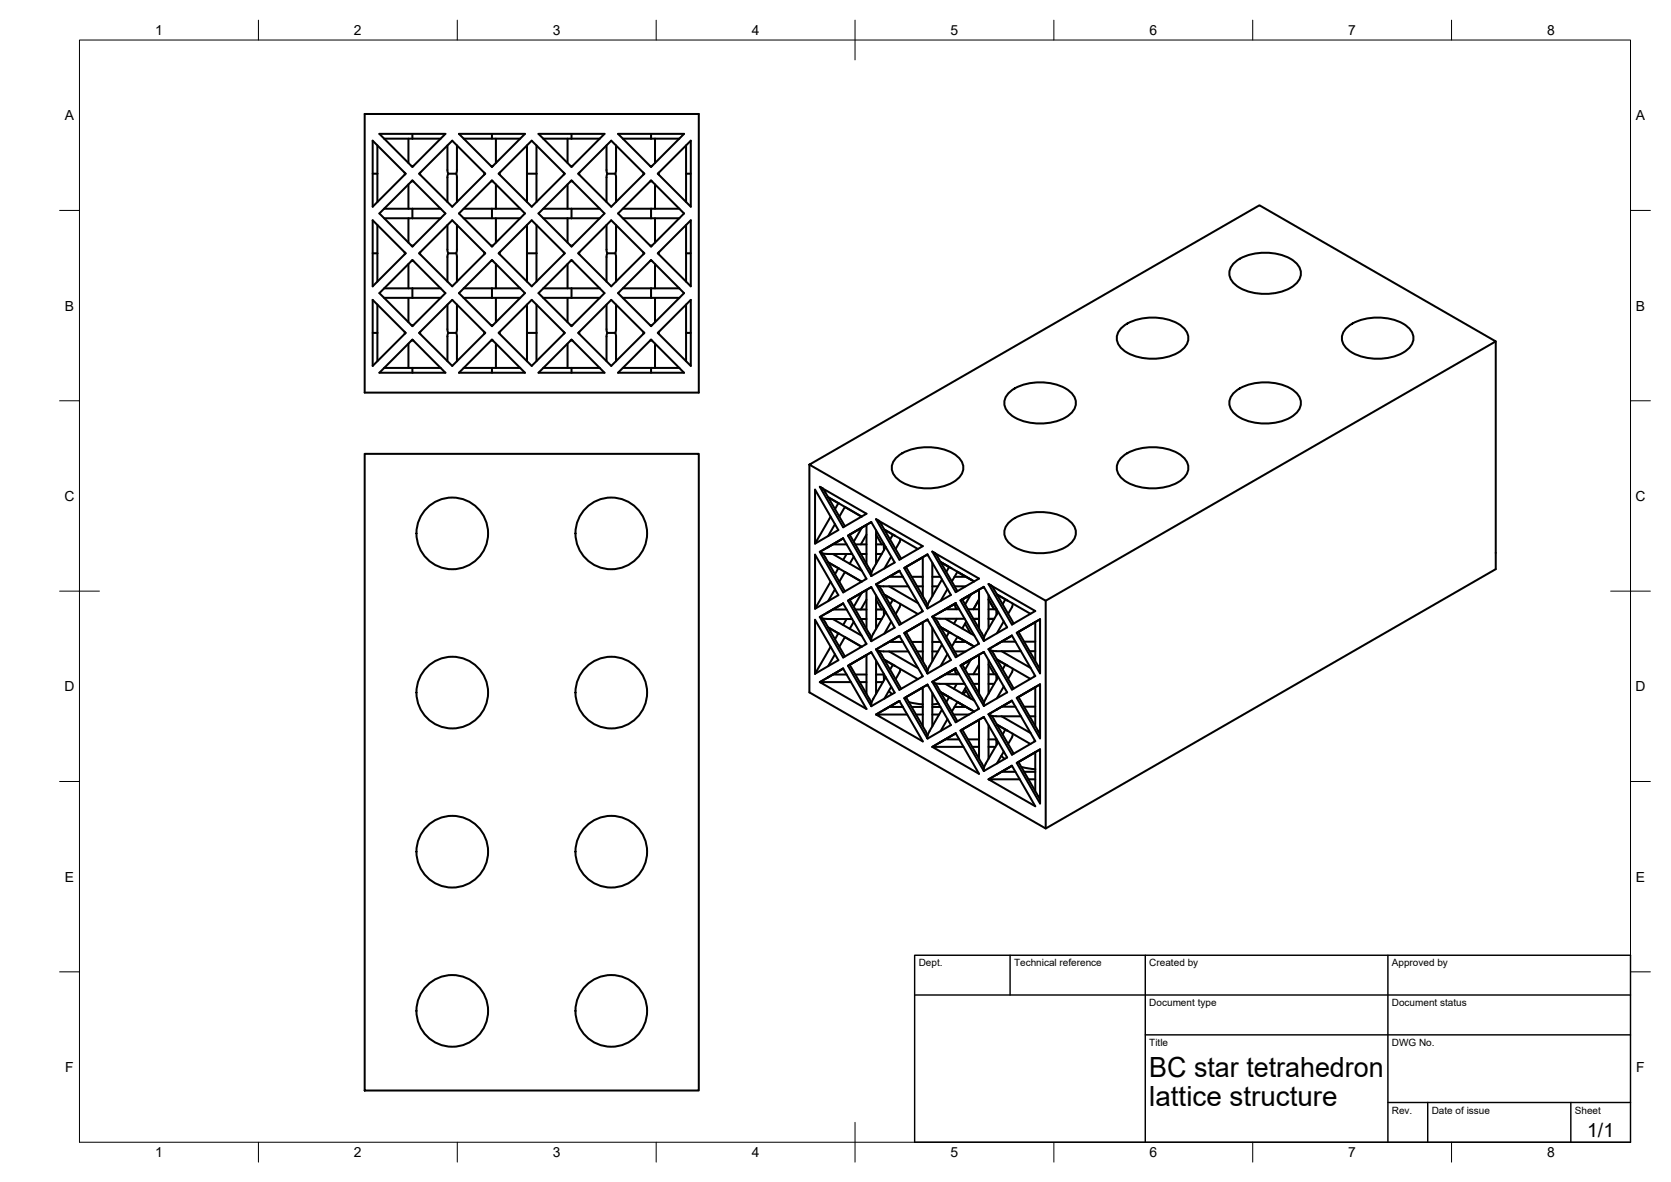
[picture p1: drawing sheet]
<svg xmlns="http://www.w3.org/2000/svg" width="420mm" height="297mm" viewBox="0 0 420 297" stroke-linecap="round" stroke-linejoin="round" font-family="sans-serif">
<!-- layer: Visible -->
<g fill="none" stroke="#000" stroke-width=".51">
<path d="M91.7 28.6h84v70.1h-84zM93.7 35.4l8.3 8.3-8.3 8.3zM94.9 36.5v14.3M95.4 33.6h16.6l-8.3 8.4zM96.6 34.8h14.2M102.7 34.8v6.1M103.7 33.6v1.2M112.5 36.5v6.5l.2 .7M114.9 36.5v6.2a2.15 2.15 0 0 0 0 1.9v6.2M115.4 33.6h16.6l-8.3 8.4zM116.6 34.8h14.2M123.7 33.6v1.2"/>
<path d="M124.7 34.8v6.1M132.5 36.5v14.3M133.7 35.4l8.3 8.3-8.3 8.3-8.3-8.3zM134.9 36.5v14.3M135.4 33.6h16.6l-8.3 8.4zM136.6 34.8h14.2M142.7 34.8v6.1M143.7 33.6v1.2M152.5 36.5v6.5l.2 .7M153.7 35.4l8.3 8.3-8.3 8.3-8.3-8.3zM154.9 36.5v6.2a2.15 2.15 0 0 0 0 1.9v6.2M155.4 33.6h16.6l-8.3 8.4z"/>
<path d="M156.6 34.8h14.2M163.7 33.6v1.2M164.7 34.8v6.1M172.5 36.5v14.3M173.7 35.4v16.6l-8.3-8.3zM93.7 43.7h1.2M93.7 55.4l8.3 8.3-8.3 8.3zM94.9 56.5v14.3M96.6 52.5h14.2M96.6 54.8h14.2M101.7 43.4v.5M102.7 46.3v6.2"/>
<path d="M102.7 54.8v6.2M103.4 45.6h.6M103.4 41.7h.6M103.7 52.5v2.3M103.7 45.3l8.3 8.3-8.3 8.4-8.3-8.4zM105.4 43.7l8.3-8.3 8.3 8.3-8.3 8.3zM105.7 43.4v.5M112.5 56.5v6.5l.2 .7M112.7 43.7l-.2 .7v6.4M112.7 43.7h2M114.9 56.5v6.2a2.15 2.15 0 0 0 0 1.9v6.2M116.6 54.8h14.2"/>
<path d="M116.6 52.5h14.2M121.7 43.4v.5M123.4 45.6h.6M123.4 41.7h.6M123.7 52.5v2.3M123.7 45.3l8.3 8.3-8.3 8.4-8.3-8.4zM124.7 46.3v6.2M124.7 54.8v6.2M125.7 43.4v.5M132.5 43.7h2.4M132.5 56.5v14.3M134.9 56.5v14.3"/>
<path d="M135.4 53.6l8.3-8.3 8.3 8.3-8.3 8.4zM136.6 52.5h14.2M136.6 54.8h14.2M141.7 43.4v.5M142.7 46.3v6.2M142.7 54.8v6.2M143.4 45.6h.6M143.4 41.7h.6M143.7 52.5v2.3M145.7 43.4v.5M152.5 56.5v6.5l.2 .7M152.7 43.7l-.2 .7v6.4"/>
<path d="M152.7 43.7h2M154.9 56.5v6.2a2.15 2.15 0 0 0 0 1.9v6.2M156.6 52.5h14.2M156.6 54.8h14.2M161.7 43.4v.5M163.4 45.6h.6M163.4 41.7h.6M163.7 52.5v2.3M163.7 45.3l8.3 8.3-8.3 8.4-8.3-8.4zM164.7 46.3v6.2M164.7 54.8v6.2M165.7 43.4v.5"/>
<path d="M172.5 43.7h1.2M172.5 56.5v14.3M173.7 55.4v16.6l-8.3-8.3zM93.7 63.7h1.2M93.7 75.4l8.3 8.3-8.3 8.3zM94.9 76.5v14.3M96.6 72.5h14.2M96.6 74.9h14.2M101.7 63.4v.5M102.7 66.3v6.2M102.7 74.9v6.1M103.4 65.6h.6"/>
<path d="M103.4 61.7h.6M103.7 72.5v2.4M103.7 65.3l8.3 8.4-8.3 8.3-8.3-8.3zM105.4 63.7l8.3-8.3 8.3 8.3-8.3 8.3zM105.7 63.4v.5M112.5 76.5v6.5l.2 .7M112.7 63.7l-.2 .7v6.4M112.7 63.7h2M114.9 76.5v6.2a2.15 2.15 0 0 0 0 1.9v6.2M116.6 72.5h14.2M116.6 74.9h14.2M121.7 63.4v.5"/>
<path d="M123.4 65.6h.6M123.4 61.7h.6M123.7 72.5v2.4M123.7 65.3l8.3 8.4-8.3 8.3-8.3-8.3zM124.7 66.3v6.2M124.7 74.9v6.1M125.4 63.7l8.3-8.3 8.3 8.3-8.3 8.3zM125.7 63.4v.5M132.5 63.7h2.4M132.5 76.5v14.3M134.9 76.5v14.3M136.6 72.5h14.2"/>
<path d="M136.6 74.9h14.2M141.7 63.4v.5M142.7 66.3v6.2M142.7 74.9v6.1M143.4 65.6h.6M143.4 61.7h.6M143.7 72.5v2.4M143.7 65.3l8.3 8.4-8.3 8.3-8.3-8.3zM145.4 63.7l8.3-8.3 8.3 8.3-8.3 8.3zM145.7 63.4v.5M152.5 76.5v6.5l.2 .7M152.7 63.7l-.2 .7v6.4"/>
<path d="M152.7 63.7h2M153.7 75.4l8.3 8.3-8.3 8.3-8.3-8.3zM154.9 76.5v6.2a2.15 2.15 0 0 0 0 1.9v6.2M156.6 72.5h14.2M156.6 74.9h14.2M161.7 63.4v.5M163.4 65.6h.6M163.4 61.7h.6M163.7 72.5v2.4M163.7 65.3l8.3 8.4-8.3 8.3-8.3-8.3zM164.7 66.3v6.2M164.7 74.9v6.1"/>
<path d="M165.7 63.4v.5M172.5 63.7h1.2M172.5 76.5v14.3M173.7 75.4v16.6l-8.3-8.3zM310.2 66.2a12.6 12.6 0 0 1 11.3-2.3 7.6 7.6 0 0 1 5.4 3.7 3.9 3.9 0 0 1-2.4 4.7 13.8 13.8 0 0 1-13.6-.5 3.5 3.5 0 0 1-.7-5.6zM93.7 83.7h1.2M96.6 92.5h14.2M101.7 83.4v.5M102.7 86.4v6.1M103.4 85.6h.6M103.4 81.7h.6M103.7 92.5v1.2"/>
<path d="M103.7 85.4l8.3 8.3h-16.6zM105.4 83.7l8.3-8.3 8.3 8.3-8.3 8.3zM105.7 83.4v.5M112.7 83.7l-.2 .7v6.4M112.7 83.7h2M116.6 92.5h14.2M121.7 83.4v.5M123.4 85.6h.6M123.4 81.7h.6M123.7 92.5v1.2M123.7 85.4l8.3 8.3h-16.6zM124.7 86.4v6.1"/>
<path d="M125.4 83.7l8.3-8.3 8.3 8.3-8.3 8.3zM125.7 83.4v.5M132.5 83.7h2.4M136.6 92.5h14.2M141.7 83.4v.5M142.7 86.4v6.1M143.4 85.6h.6M143.4 81.7h.6M143.7 92.5v1.2M143.7 85.4l8.3 8.3h-16.6zM145.7 83.4v.5M152.7 83.7l-.2 .7v6.4"/>
<path d="M152.7 83.7h2M156.6 92.5h14.2M161.7 83.4v.5M163.4 85.6h.6M163.4 81.7h.6M163.7 92.5v1.2M163.7 85.4l8.3 8.3h-16.6zM164.7 86.4v6.1M165.7 83.4v.5M172.5 83.7h1.2M253.6 98.8a12.6 12.6 0 0 1 11.3-2.3 7.6 7.6 0 0 1 5.4 3.7 3.9 3.9 0 0 1-2.4 4.7 13.8 13.8 0 0 1-13.6-.6 3.5 3.5 0 0 1-.7-5.5zM281.9 82.5a12.6 12.6 0 0 1 11.3-2.3 7.6 7.6 0 0 1 5.4 3.7 3.9 3.9 0 0 1-2.4 4.7 13.8 13.8 0 0 1-13.6-.5 3.5 3.5 0 0 1-.7-5.6z"/>
<path d="M310.2 98.8a12.6 12.6 0 0 1 11.3-2.3 7.6 7.6 0 0 1 5.4 3.7 3.9 3.9 0 0 1-2.4 4.7 13.8 13.8 0 0 1-13.6-.6 3.5 3.5 0 0 1-.7-5.5zM338.5 82.5a12.6 12.6 0 0 1 11.3-2.3 7.6 7.6 0 0 1 5.4 3.7 3.9 3.9 0 0 1-2.4 4.7 13.8 13.8 0 0 1-13.6-.5 3.5 3.5 0 0 1-.7-5.6zM376.1 85.8v57.2l-113.2 65.2-59.4-34.2v-57.2M91.7 114.1h84v160h-84zM203.5 116.8l113.2-65.2 59.4 34.2-113.2 65.2zM225.3 115.1a12.6 12.6 0 0 1 11.3-2.3 7.6 7.6 0 0 1 5.4 3.7 3.9 3.9 0 0 1-2.4 4.7 13.8 13.8 0 0 1-13.6-.6 3.5 3.5 0 0 1-.7-5.5zM281.9 115.1a12.6 12.6 0 0 1 11.3-2.3 7.6 7.6 0 0 1 5.4 3.7 3.9 3.9 0 0 1-2.4 4.7 13.8 13.8 0 0 1-13.6-.6 3.5 3.5 0 0 1-.7-5.5zM206.1 122.4l11.8 6.7-5.9 3.4zM206.1 138.7l5.9-3.4 5.9 10.2-5.9 3.4zM206.2 122.3l.6 .4M206.2 138.7l.6 .4M206.8 122.7l5.6 9.6"/>
<path d="M206.8 139.1l.7 1M206.8 122.7h.1M206.8 139.1l1.2 .1M208 139.2h6.3M208.2 125l2.6 1.5-.8 1.4M208.2 124.9l8.5 4.9M208.2 137.5l-.2 .1M208.9 129.8l-4 6.8v-13.6l5.9 10.2-5.9 3.4M209.4 139.2l7.3 4.2M209.4 136.8h3.5M210 131.7l-1.8 3M210.8 126.4l.1 .1"/>
<path d="M211 129.8l1.4-2.4 4.2 2.4M212.9 139.2l-.9 1.5M213.6 134.4l5.5 9.6 3.6-6.5M214.7 139.9l-1 1.8M215.1 136.8h2.8M216.5 139.2h1.4M216.7 132.6l-2 3.5M217.9 131.9v9.8M217.9 134.4l-1.4 2.4M219.1 131.2l-5.9 3.4 5.9 10.2M219.1 131.2l5.9 10.2-5.9 3.4M219.1 131.2l-5.9 3.4"/>
<path d="M220.3 130.5l11.7 6.8-5.9 3.4zM220.3 134.4l1.4 2.4M220.3 133.3v8.4M220.3 139.2h1.4M220.3 136.8h1.9M220.3 130.5l.7 .4M221 130.9l5.6 9.5M221 130.9h.1M222.2 136.6l.1 1.6M222.4 133.1l8.4 4.9M222.4 133.1l2.5 1.5M224.1 139.9l-1.7 3"/>
<path d="M224.5 134.4l-.7 1.2M224.9 134.6h.2M226.3 135.4l-.1 .8-1 1.8M233.2 139.3l-5.8 3.4 5.8 10.2v-.8M233.2 139.3l-5.8 3.4M233.2 139.3l5.9 10.2-5.9 3.4M234.4 138.6l11.8 6.8-5.9 3.4zM234.4 138.6l.7 .4M235.1 139l.7 1M235.1 139h.1M253.6 131.4a12.6 12.6 0 0 1 11.3-2.3 7.6 7.6 0 0 1 5.4 3.7 3.9 3.9 0 0 1-2.4 4.7 13.8 13.8 0 0 1-13.6-.6 3.5 3.5 0 0 1-.7-5.5zM204.9 155.8l5.9 10.1-5.9 3.4z"/>
<path d="M206.1 155.1l5.9-3.5 5.9 10.2-5.9 3.4zM206.2 155l.6 .4M206.8 155.4l.7 1M206.8 155.4l1.2 .1M207.5 140.1l4.9 8.5M207.5 156.4l4.9 8.6M208 155.6h6.3M208.2 153.8l-.2 .1M208.9 146.2l-4 6.8v-13.6l5.9 10.2-5.9 3.4M209.4 155.6l7.3 4.2M209.4 153.2h3.5M210 144.3l.8-1.5-2.6-1.5 8.5 4.9"/>
<path d="M210 148.1l-1.8 3M210.8 142.8l.1 .1M210.8 159.1l.1 .1M211 146.2l1.4-2.5 4.2 2.5M212.9 155.6l-.9 1.5M213.6 150.7l5.5 9.6M214.7 156.3l-1 1.7M215.1 153.2h2.8M216.5 155.6h1.4M216.7 149l-2 3.5M217.9 148.2v9.8M217.9 148.3l-4.2 2.4"/>
<path d="M217.9 150.7l-1.4 2.5M219.1 144v.8M219.1 147.5l-5.9 3.4 5.9 10.2M219.1 147.5l-5.9 3.4M219.1 147.5l5.9 10.2-5.9 3.4M220.3 146.8l5.8-3.4 5.9 10.2-5.9 3.4zM220.3 150.7l1.4 2.5M220.3 149.6v8.4M220.3 155.6h1.4M220.3 153.2h1.9M220.3 146.8l.7 .4M221 147.2l5.6 9.6"/>
<path d="M221 147.2l7.4 .1M222.2 153l.1 1.6M222.4 149.4l8.4 4.9M222.4 145.6l-.2 .1M222.4 149.4l2.5 1.5M222.7 153.8l-3.6 6.5M223.6 147.3l7.2 4.3M223.6 145h3.4M224.1 156.2l-1.7 3M224.5 150.7l-.7 1.2M224.9 150.9l.2 .1M226.3 151.7l-.1 .9-1 1.7"/>
<path d="M227.8 158.8l5.4 9.7M229.2 145h2.8M230.6 147.3h1.4M232 149.8v-9.7l-4.2 2.4 4.9 8.5M232 156.4v9.8M232.7 151l.5 1.1M233.2 155.7l-5.8 3.4 5.8 10.2v-.8M233.2 155.7l5.9 10.2-5.9 3.4M233.2 155.7l-5.8 3.4M233.7 151l-.5 1.1M234.4 155l5.9-3.4 5.9 10.2-5.9 3.4zM234.4 141.4v8.4"/>
<path d="M234.4 157.8v8.4M234.4 147.3h1.4M234.4 145h2.1M234.4 155l.7 .4M235.1 155.4l.7 .9M235.1 155.4l1.2 .1M235.8 156.4l4.9 8.5M235.8 140l4.9 8.6M236.3 155.5h6.2M236.5 141.2l8.4 4.9M236.5 157.6l8.4 4.9M236.5 153.8l-.2 .1"/>
<path d="M236.5 141.3l2.7 1.5M236.5 157.6l2.7 1.5M236.5 157.6l2.2 1.3-.8 1.2M236.9 145.6l-3.2 5.4M237.7 155.5l7.3 4.2M237.7 153.1h3.5M238.2 148l-1.7 3M238.7 142.5l-.8 1.2M239.3 146.1l1.4-2.4 4.2 2.4M240 145h2.9M240.1 147.3h2.7M240.1 151.7l.1 .6 .4 .8"/>
<path d="M240.3 151.6l-2.6 1.5M240.6 155.5l-.7 1.2M241.9 150.6l5.1 8.8 .4 .9v.8M242 150.7l2.1-1.3-1.4 2.5M242.7 156.7l1.4 2.5M243 156.2l-1.1 1.8M243.4 153.1h2.8M244.1 145.6l.2 .1M244.8 155.5h1.4M244.8 155.6h1.4M246.2 148.2v9.8M246.2 150.6l-1.4 2.5 1.4-2.4"/>
<path d="M247.4 147.5l-5.9 3.4 5.9 10.2M247.4 147.5l5.8 10.2-5.8 3.4M247.4 147.5l-5.9 3.4M248.6 146.8l11.7 6.8-5.9 3.4zM248.6 150.6l1.4 2.5M248.6 149.5v8.5M248.6 150.7l1.4 2.4M248.6 155.5h1.4M248.6 153.1h1.9M248.6 155.6h1.4M248.6 146.8l.7 .4M249.3 147.2l5.6 9.5"/>
<path d="M249.3 147.2h.1M250.5 152.9l.1 1.6M251 153.8l-3.6 6.4M252.4 156.2l-1.7 3M252.8 150.6l-.7 1.3M253.4 150.9l-2.7-1.5 8.4 4.8M254.6 151.7l-.1 .9-1 1.7M255.7 159l5.8-3.4v13.6zM261.5 155.6l-5.8 3.4M262.9 151v57.2M206.1 171.4l5.9-3.4 5.9 10.2-11.8-6.8h7.9M208.2 170.2l-.2 .1"/>
<path d="M208.9 162.5l-4 6.8M209.4 169.5h3.5M210 160.6l.8-1.4-2.6-1.5 8.5 4.8M210 164.4l-1.8 3M211 162.5l1.4-2.4 4.2 2.4M213.6 167.1l5.5 9.6M215.1 169.5h2.8M216.2 171.4h1.7M217.9 164.6v9.8M219.1 160.3v.8M219.1 176.7v.8M219.1 163.9l-5.9 3.4 5.9 10.2"/>
<path d="M219.1 163.9l5.9 10.2-5.9 3.4M219.1 163.9l-5.9 3.4M220.3 179.6l5.8-3.4 5.9 10.1-11.7-6.7h7.8M220.3 171.4h1.7M220.3 163.2l5.8-3.4 5.9 10.2-5.9 3.4zM220.3 169.5h1.9M220.3 166v8.4M220.3 163.2l.7 .4M221 163.6l5.6 9.5M221 163.6l7.4 .1M222.2 169.3l.1 1.6M222.4 165.8l8.4 4.9"/>
<path d="M222.4 162l-.2 .1M222.4 178.3l-.2 .1M222.4 165.8l2.5 1.5M222.7 170.2l-3.6 6.5M223.5 173.6l.8 .8M223.6 163.7l7.2 4.2M223.6 161.3h3.4M223.6 177.7h3.4M224.1 172.6l-1.7 3M224.5 167.1l-.7 1.2M224.9 167.3l.2 .1M226.3 168.1l-.1 .8-1 1.8"/>
<path d="M228.5 176.4l3.5 .6M229.2 161.3h2.8M229.2 177.7h2.8M230.3 179.6h1.7M230.6 163.7h1.4M233.2 172l-5.8 3.5 5.8 10.1v-.8M233.2 172l-5.8 3.5M233.2 172l5.9 10.2-5.9 3.4M234.4 179.6h1.7M234.4 174.1v8.4M234.4 163.7h1.4M234.4 161.3h2.1"/>
<path d="M234.4 177.7h2.1M234.4 171.3l.7 .4M235.1 171.7l5.6 9.6M235.1 171.7l7.4 .2M236 176.8l-1.6 .2M236.5 173.9l8.4 4.9M236.5 170.1l-.2 .1M236.5 174l2.7 1.5M236.5 174l2.2 1.2-.8 1.2M236.9 162l-3.7 6.5M236.9 178.3l-3.7 6.5M237.7 171.9l7.3 4.2"/>
<path d="M237.7 169.4h3.5M238.2 164.4l-1.7 3M239.3 162.5l1.4-2.5 4.2 2.5M239.3 178.8l1.4-2.4 4.2 2.4M239.8 179.6h3.9M240 161.3h2.9M240 177.7h2.9M240.1 163.7h2.7M240.1 168.1l.1 .6 .4 .7M240.3 167.9l5.9 10.2-5.9 3.4-5.9-10.1M240.3 167.9l-5.9 3.5M240.3 168l-2.6 1.4"/>
<path d="M240.6 171.9l-.7 1.2M241.9 167l5.1 8.7 .4 .9v.8M242 167l2.1-1.2-1.4 2.5M242.7 173.1l1.4 2.4M243 172.6l-1.1 1.7M243 173.6l-.9 .8M243.4 169.4h2.8M244.1 165.8l-2.1 1.2M244.1 162l.2 .1M244.1 178.3l.2 .1M244.8 171.9h1.4M246.2 167l-1.4 2.4"/>
<path d="M246.2 164.5v9.8M246.2 164.6l-4.3 2.4M247.4 163.8l-5.9 3.4 5.9 10.2M247.4 163.8l-5.9 3.4M247.4 163.8l5.8 10.2-5.8 3.4M248.6 163.1l5.8-3.4 5.9 10.2-5.9 3.4zM248.6 179.5l5.8-3.4 5.9 10.2-5.9 3.4zM248.6 167l1.4 2.4M248.6 165.9v8.4M248.6 171.9h1.4M248.6 169.4h1.9M248.6 163.1l.7 .4 1.2 .1"/>
<path d="M248.6 179.5l.7 .4 1.2 .1M249.3 163.5l5.6 9.5M249.3 179.9l5.6 9.5M250.5 163.6h6.2M250.5 169.3l.1 1.6M250.7 165.7l8.4 4.9M250.7 165.7l2.5 1.5M250.7 161.9l-.2 .1M250.7 178.3l-.2 .1M251 170.1l-3.6 6.5M251.8 163.6l7.3 4.3M251.8 161.3h3.5"/>
<path d="M251.8 177.6h3.5M252.4 172.5l-1.7 3M252.8 167l-.7 1.2M253.2 167.2l.2 .1M254.6 168l-.1 .8-1 1.8M255.7 175.4l5.8-3.4v13.6zM256.1 175.1l5.4 9.7M257.5 161.3h2.8M257.5 177.6h2.8M258.9 163.6h1.4M260.3 166.1v-9.8l-4.2 2.5 5.4 9.6M260.3 172.7v9.8"/>
<path d="M261.5 172l-5.8 3.4M232 182.5v-9.7l-4.2 2.4 5.4 9.6M234.4 187.7l5.9-3.4 5.9 10.2-11.8-6.8h7.9M236.5 186.5l-.2 .1M237.7 185.8h3.5M238.2 180.7l-1.7 3M241.9 183.3l5 8.6M243.4 185.8h2.8M244.5 187.7h1.7M246.2 180.9v9.8M246.2 180.9l-4.3 2.5M246.9 191.9l.5 1.1v.8"/>
<path d="M247.4 180.2l-5.9 3.4 5.9 10.2M247.4 180.2l5.8 10.2-5.8 3.4M247.4 180.2l-5.9 3.4M247.9 191.9l-.5 1.1M248.6 195.8l5.8-3.4 5.9 10.2-11.7-6.8h7.8M248.6 187.7h1.7M248.6 185.8h1.9M248.6 182.3v8.4M250.5 180h6.2M250.5 185.6l.1 1.6M250.7 194.6l-.2 .1M251 186.5l-3.1 5.4"/>
<path d="M251.8 189.9l.8 .8M251.8 180l7.3 4.2M251.8 194h3.5M252.4 188.9l-1.7 3M252.8 183.3l-.7 1.3M253.4 183.6l-2.7-1.5 8.4 4.9M254.6 184.4v.7l-1.1 1.9M255.7 191.7l5.8-3.4v13.6zM256.8 192.7l3.5 .6M257.5 194h2.8M258.6 195.8h1.7M258.9 180h1.4"/>
<path d="M260.3 198.8v-9.8l-4.2 2.5 5.4 9.6M261.5 188.3l-5.8 3.4"/>
<circle cx="113.7" cy="134" r="9"/>
<circle cx="153.7" cy="134" r="9"/>
<circle cx="113.7" cy="174" r="9"/>
<circle cx="153.7" cy="174" r="9"/>
<circle cx="113.7" cy="214" r="9"/>
<circle cx="153.7" cy="214" r="9"/>
<circle cx="113.7" cy="254" r="9"/>
<circle cx="153.7" cy="254" r="9"/>
</g>
<!-- layer: Visible Narrow -->
<g fill="none" stroke="#000" stroke-width=".25">
<path d="M217.6 128.9l-.1 .5M217.9 131.9h.1M218.6 131.4l.7 .1M231.7 137.1l-.1 .4M232.8 139.6l.6 .1M217.7 145.1l-.2 .6M217.9 148.2h.1M218.6 147.8l.7 .1M231.9 153.3l-.3 .5M232 140h.1M232 156.4h.1M232.8 155.9l.6 .1"/>
<path d="M245.9 145.2l-.1 .4M246.2 148.2h.1M246.9 147.7l.7 .1M260 153.4l-.1 .4M260.3 156.3h.1M261.1 155.9l.4 .1M217.7 161.5l-.2 .6M217.9 164.6h.1M218.6 164.1l.7 .1M231.9 169.7l-.3 .5M232 172.7h.1M232.8 172.3l.6 .1"/>
<path d="M246 161.4l-.2 .6M246 177.8l-.2 .5M246.2 164.5h.1M246.9 164.1l.7 .1M260.2 169.6l-.3 .5M260.3 172.7h.1M261.1 172.2l.4 .1M246.2 180.9h.1M246.9 180.4l.7 .1M260.2 185.9l-.3 .6M260.3 189h.1M261.1 188.6l.4 .1"/>
</g>
<!-- layer: Border -->
<g fill="none" stroke="#000" stroke-width=".25">
<path d="M20 10.1h390v276.9h-390zM65 5.1v5M115 5.1v5M165 5.1v5M215 5.1v10M265 5.1v5M315 5.1v5M365 5.1v5M15 52.9h5M410 52.9h5M15 100.7h5M410 100.7h5"/>
<path d="M15 148.6h10M405 148.6h10M15 196.4h5M410 196.4h5M15 244.2h5M410 244.2h5M65 287v5M115 287v5M165 287v5M215 282.1v9.9M265 287v5M315 287v5"/>
<path d="M365 287v5"/>
</g>
<!-- layer: TitleBlock -->
<path d="M230 240.1h180v46.9h-180zM230 250h180M254 240.1v9.9M288 240.1v46.9M349 240.1v46.9M288 260.1h122M349 277.1h61M359 277.1v9.9M395 277.1v9.9" fill="none" stroke="#000" stroke-width=".36"/>
<g font-size="7">
<text x="289" y="270.6">BC star tetrahedron</text>
<text x="289" y="278.1">lattice structure</text>
</g>
<text font-size="4.9" x="399.1" y="285.7">1/1</text>
<g font-size="3.5">
<text x="39" y="8.8">1</text>
<text x="89" y="8.8">2</text>
<text x="139" y="8.8">3</text>
<text x="189" y="8.8">4</text>
<text x="239" y="8.8">5</text>
<text x="289" y="8.8">6</text>
<text x="339" y="8.8">7</text>
<text x="389" y="8.8">8</text>
<text x="16.3" y="30.2">A</text>
<text x="411.3" y="30.2">A</text>
<text x="16.3" y="78">B</text>
<text x="411.3" y="78">B</text>
<text x="16.2" y="125.9">C</text>
<text x="411.2" y="125.9">C</text>
<text x="16.2" y="173.7">D</text>
<text x="411.2" y="173.7">D</text>
<text x="16.3" y="221.6">E</text>
<text x="411.3" y="221.6">E</text>
<text x="16.4" y="269.4">F</text>
<text x="411.4" y="269.4">F</text>
<text x="39" y="290.8">1</text>
<text x="89" y="290.8">2</text>
<text x="139" y="290.8">3</text>
<text x="189" y="290.8">4</text>
<text x="239" y="290.8">5</text>
<text x="289" y="290.8">6</text>
<text x="339" y="290.8">7</text>
<text x="389" y="290.8">8</text>
</g>
<g font-size="2.5">
<text x="231" y="242.9">Dept.</text>
<text x="255" y="242.9">Technical reference</text>
<text x="289" y="242.9">Created by</text>
<text x="350" y="242.9">Approved by</text>
<text x="289" y="252.8">Document type</text>
<text x="350" y="252.8">Document status</text>
<text x="289" y="262.9">Title</text>
<text x="350" y="262.9">DWG No.</text>
<text x="350" y="279.9">Rev.</text>
<text x="360" y="279.9">Date of issue</text>
<text x="396" y="279.9">Sheet</text>
</g>
</svg>
